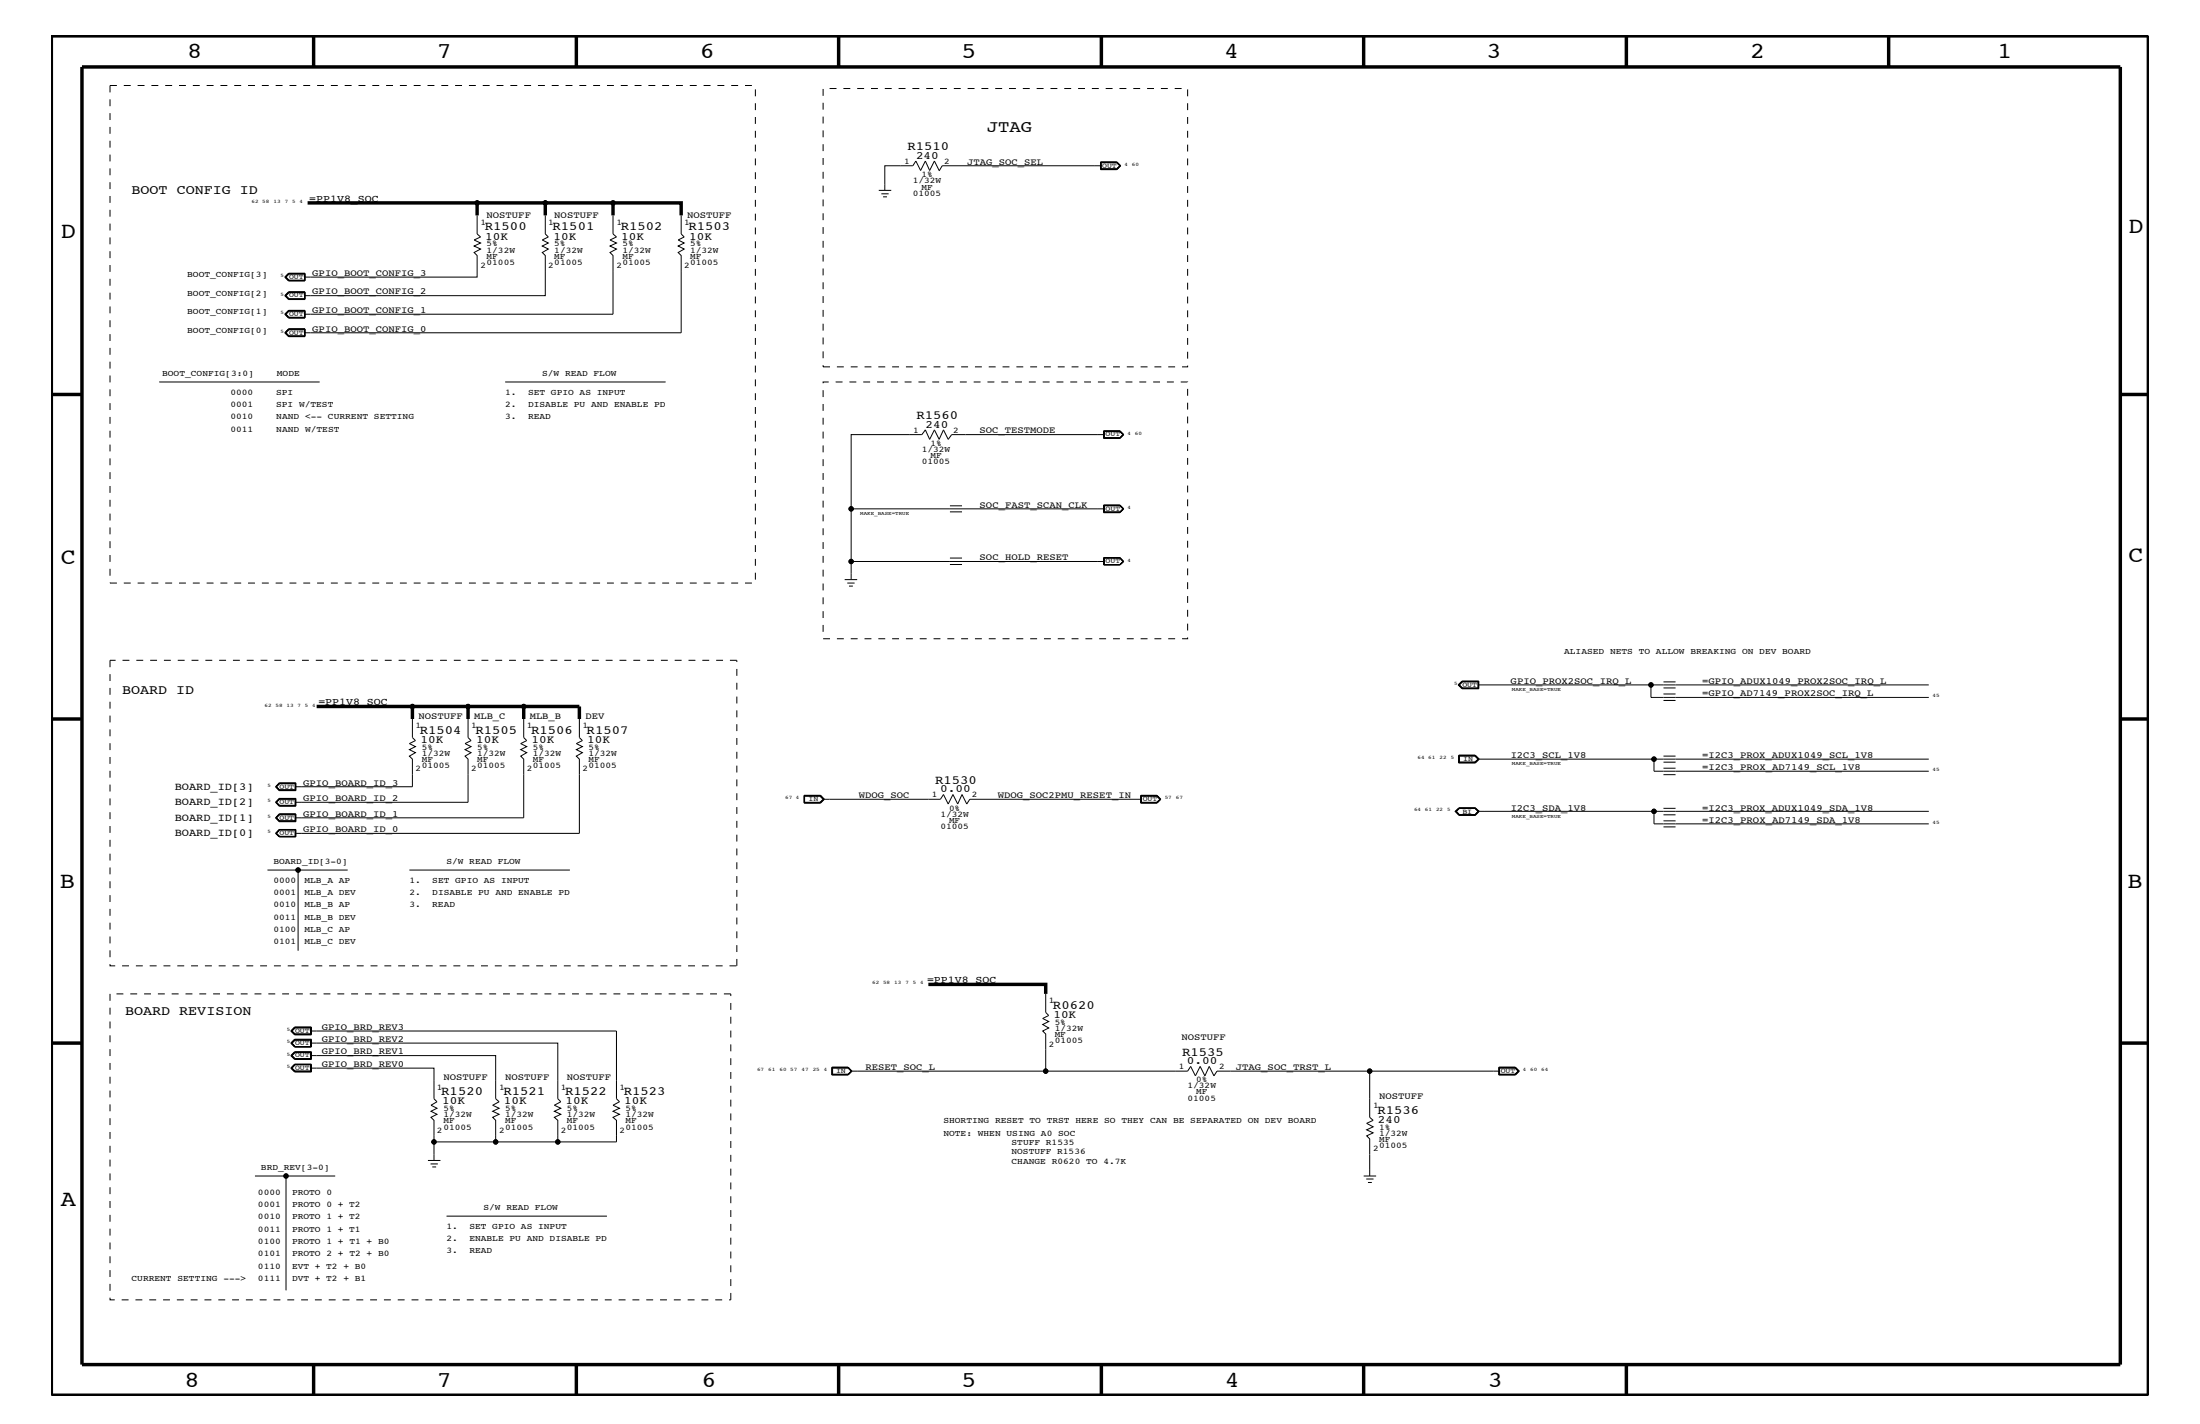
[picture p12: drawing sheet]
<svg xmlns="http://www.w3.org/2000/svg" width="432mm" height="279mm" viewBox="0 0 432 279" stroke-linecap="round" stroke-linejoin="round" font-family="sans-serif">
<g fill="none" stroke="#000" stroke-width=".2">
<path d="M172.5 37.4h2.4M173 38h1.4M173.3 38.6h.8M184.3 33.5l-.9-1.9-.9 1.9-.9-1.9-.9 1.9-.9-1.9-.6 .9h-5.5v4.9M216 31.8h3.2l.8 .7-.8 .8h-3.2zM216 33.2h3.2M216 31.8h3.2M216.1 31.8v1.4M216.2 31.9h2.9l.7 .6-.7 .6h-2.9zM216.2 32.5h-31.3l-.6 1M219.2 31.8l.7 .7-.7 .7M219.2 31.8l.6 .7"/>
<path d="M219.8 32.5l-.6 .7M55.9 54.4l.7-.8h3.3v1.5h-3.3zM55.9 58l.7-.8h3.3v1.6h-3.3zM56.6 55h3.3M56.6 58.7h3.3M56.6 53.7h3.3M56.6 57.3h3.3M56.6 53.7l-.5 .7 .5 .6M56.6 57.3l-.5 .7 .5 .7M56.6 53.7l-.6 .7 .6 .6M56.6 57.3l-.6 .7 .6 .7M59.8 53.7v1.3"/>
<path d="M59.8 57.3v1.4M59.8 53.8h-3.1l-.6 .6 .6 .6h3.1M59.8 57.4h-3.1l-.6 .6 .6 .6h3.1M93.6 42.3v3.6l.7 .6-1.2 .6 1.2 .6-1.2 .6 1.2 .6-1.2 .6 .5 .6v4.3h-33.8M107 42.3v3.6l.6 .6-1.2 .6 1.2 .6-1.2 .6 1.2 .6-1.2 .6 .6 .6v7.9h-47.2M120.3 42.3v3.6l.7 .6-1.3 .6 1.3 .6-1.3 .6 1.3 .6-1.3 .6 .6 .6v11.6h-60.5M133.7 42.3v3.6l.6 .6-1.2 .6 1.2 .6-1.2 .6 1.2 .6-1.2 .6 .6 .6v15.2h-73.9M31.2 74.9h31.5M55.9 61.7l.7-.8h3.3v1.5h-3.3zM55.9 65.3l.7-.8h3.3v1.6h-3.3zM56.6 62.3h3.3M56.6 66h3.3"/>
<path d="M56.6 66l-.5-.7 .5-.7h3.2v1.4M56.6 61h3.3M56.6 61l-.5 .7 .5 .6M56.6 61l-.6 .7 .6 .6M56.6 64.5l-.6 .8 .6 .7M59.8 61v1.3M59.8 61.1h-3.1l-.6 .6 .6 .5h3.1M59.8 64.7h-3.1l-.6 .6 .6 .6h3.1M99.2 74.9h31.4M167.1 99.8h49.7M186.4 99.2h2.4M216.6 84.5h3.2l.8 .8-.8 .7h-3.2z"/>
<path d="M216.6 99.1h3.2l.8 .7-.8 .8h-3.2zM216.7 84.6h3.1l.7 .7-.7 .7h-3.1zM216.7 99.2h3.1l.7 .6-.7 .7h-3.1zM216.8 85.3h-30l-.7 .9-.9-1.9-.9 1.9-.9-1.9-.9 1.9-.9-1.9-.7 1h-13.8v24.9M216.8 84.7h3l.6 .6-.6 .6h-3zM216.8 99.2h3l.6 .6-.6 .6h-3zM165.8 113.7h2.4M166.3 114.4h1.4M166.6 115h.8M167.1 110.2v3.5M167.1 110.2h49.7M186.4 100.4h2.4"/>
<path d="M186.4 110.8h2.4M186.4 109.5h2.4M216.7 109.5h3.1M216.7 109.4v1.4M216.7 110.8h3.1M216.8 109.5v1.3M219.8 109.4l.8 .8-.8 .6M219.8 109.4l.7 .8M219.8 109.5l.7 .7M219.8 109.5l.6 .7-.6 .6M219.8 109.4h-3.2v1.4h3.2M220.5 110.2l-.7 .6"/>
<path d="M286.2 134.4l.8-.8h3.3v1.5h-3.3zM286.4 134.4l.6-.6h3.1v1.2h-3.1zM287 133.7h3.2v1.4h-3.2M287 133.7l-.6 .7 .6 .7M287 133.7l-.7 .7 .7 .7M290.1 134.4h88.5M324 134.4v2.4h54.6M326.5 135h2.4M326.5 133.8h2.4M326.5 137.4h2.4M326.5 136.2h2.4M54.1 157.4l.8 .7"/>
<path d="M54.1 154.4l.8 .6M54.3 157.4l.6-.6h3v1.2h-3zM54.3 154.4l.6-.6h3v1.2h-3zM54.8 156.7h3.3v1.5h-3.3l-.7-.8zM54.8 153.6h3.3v1.5h-3.3l-.7-.7zM54.8 159.7h3.3v1.5h-3.3l-.7-.7zM54.9 156.7h3.1v1.4h-3.1M54.9 153.7h3.1v1.3h-3.1M54.9 156.7l-.7 .7 .7 .7M54.9 153.7l-.7 .7 .7 .6M54.9 156.7l-.8 .7M54.9 159.7l-.8 .8"/>
<path d="M54.9 153.7l-.8 .7M58 159.8h-3.1l-.7 .7 .7 .6M58 159.7v1.4h-3.1l-.8-.6M80.9 141.1v3.6l.6 .6-1.1 .6 1.1 .6-1.1 .6 1.1 .6-1.1 .7 .5 .5v5.5h-23M91.9 141.1v3.6l.6 .6-1.2 .6 1.2 .6-1.2 .6 1.2 .6-1.2 .7 .6 .5v8.5h-34M102.8 141.1v3.6l.6 .6-1.2 .6 1.2 .6-1.2 .6 1.2 .6-1.2 .7 .6 .5v11.6h-44.9M113.7 141.1v3.6l.6 .6-1.2 .6 1.2 .6-1.2 .6 1.2 .6-1.2 .7 .6 .5v14.6h-55.8M157.8 156.1h3.2l.8 .7-.8 .8h-3.2zM157.9 156.2h3.1l.6 .6M161 157.5l.6-.7-.6-.7h-3.1v1.4M161 156.1l.7 .7-.7 .7h-3.2M161.6 156.8h23l.6-.9 .9 1.9 .9-1.9 1 1.9 .8-1.9 .9 1.9 .6-1h33.7"/>
<path d="M161.6 156.8l-.6 .6h-3.1M223.9 156.1h3.2l.8 .7-.8 .8h-3.2zM224 156.1h3.1l.6 .7M224 156.1v1.4h3.1M224 156.2h3l.7 .6-.7 .6h-3zM227.1 156.1l.7 .7-.7 .7M227.7 156.8l-.6 .7M286.3 148.2h3.3l.7 .7-.7 .8h-3.3zM286.4 158.5h3.2l.7 .7-.7 .8h-3.2M286.4 158.5h3.1l.8 .7-.8 .8h-3.1M286.4 148.3h3.1l.7 .6-.7 .6M286.4 158.5l-.8 .7 .8 .8"/>
<path d="M286.4 158.5l-.7 .7 .7 .8M286.4 149.5h3.1M286.4 158.6h3.1l.6 .6h88.5M286.4 158.6h3.1l.7 .6-.7 .7h-3.1M286.4 158.6l-.6 .6 .6 .7M286.4 158.6l-.5 .6 .5 .7M289.5 148.2l.8 .7-.8 .7h-3.1v-1.4M290.1 148.9h88.5M290.1 148.9l-.6-.5h-3.1v1.1M290.1 148.9l-.6 .6M290.1 159.2l-.6 .7h-3.1M324.6 148.9v2.4h54"/>
<path d="M324.6 159.2v2.4h54M326.5 159.9h2.4M326.5 149.5h2.4M326.5 148.4h2.4M326.5 152h2.4M326.5 150.7h2.4M326.5 158.6h2.4M52.5 170.7h15.7M54.1 163.5l.8 .7M54.8 162.8h3.3v1.4h-3.3l-.7-.7zM54.9 162.8l-.6 .7 .6 .6M54.9 162.8h3.1"/>
<path d="M54.9 162.8l-.7 .7 .7 .6M54.9 162.8l-.8 .7M54.9 161.1h3.1M54.9 164.1h3.1M57.9 161.1v-1.2h-3l-.6 .6 .6 .6M57.9 162.8v1.3M58 162.8v1.4M58.5 170.7v15.8M80.4 170.7h31.5M326.5 161.1h2.4M326.5 162.2h2.4M205.2 195v3.7l.6 .5-1.1 .6 1.1 .6-1.1 .6 1.1 .7-1.1 .6 .5 .6v7.3"/>
<path d="M57.1 204.7l.7-.8h3.3v1.5h-3.3zM57.1 202.3l.7-.8h3.3v1.6h-3.3zM57.1 209.6l.7-.8h3.3v1.5h-3.3zM57.2 202.3l.7-.7h3.1v1.3h-3.1zM57.8 205.4l-.6-.7 .6-.7h3.2v1.4M57.8 201.5l-.6 .8 .6 .7h3.2v-1.5M57.8 206.4h3.2v1.4h-3.2l-.6-.7zM57.8 208.8l-.6 .8 .6 .7h3.2v-1.5M57.8 206.4h3.3v1.5h-3.3l-.7-.8zM57.9 204.1l-.6 .6 .6 .6M57.9 208.9l-.6 .7 .6 .6M57.9 204.1h3.1v1.2h-3.1"/>
<path d="M57.9 208.9h3.1v1.3h-3.1M57.9 204.1l-.7 .6 .7 .6M57.9 206.4l-.7 .7 .7 .7M57.9 208.9l-.7 .7 .7 .6M61 206.5h-3.1l-.6 .6 .6 .6h3.1M61 201.7h-3.1l-.6 .6 .6 .6M61 202.3h60v13.3l.6 .6-1.3 .7 1.3 .5-1.3 .6 1.3 .6-1.3 .6 .7 .6v4.3h-11.5v-4.3l-.7-.6 1.3-.6-1.3-.6 1.3-.6-1.3-.5 1.3-.7-.6-.6v-10.9h-48.5M61 209.6h24.2v6l.6 .6-1.2 .7 1.2 .5-1.2 .6 1.2 .6-1.2 .6 .6 .6v4.3h12.1M61 207.1h36.3v8.5l.7 .6-1.3 .7 1.3 .5-1.3 .6 1.3 .6-1.3 .6 .6 .6v4.3h12.2M61 206.4v1.4M163.2 209.4h3.3l.7 .8-.7 .7h-3.3zM163.3 209.4v1.4h3.2l.6-.6"/>
<path d="M163.3 209.5h3.2l.6 .7M163.4 209.6h3.1l.6 .6-.6 .6h-3.1zM166.5 209.4l.6 .8M167.1 210.2h66l.6-1 .9 1.9 1-1.9 .9 1.9 .8-1.9 1 1.9 .6-.9h29.9M294.2 209.4h3.3l.7 .8-.7 .7h-3.4zM294.2 209.4v1.4h3.2M294.3 209.6h3.1l.6 .6-.6 .6h-3.1M294.3 210.2h-25.5v9l.7 .6-1.3 .6 1.3 .7-1.3 .6 1.3 .6-1.3 .6 .6 .6v7.2M297.4 210.8l.6-.6-.6-.7h-3.1v1.3M297.4 209.4l.7 .8-.7 .6M50 230.7h15.8M56.1 230.7v22.5"/>
<path d="M84 227.7h2.4M84.5 228.4h1.4M84.8 229h.8M85.2 224.1v3.6M87.6 238.6h31.5M267.6 230.7h2.5M268.2 231.3h1.4M268.5 232h.8"/>
<circle cx="93.6" cy="39.8" r=".42"/>
<circle cx="107" cy="39.8" r=".42"/>
<circle cx="120.3" cy="39.8" r=".42"/>
<circle cx="167.1" cy="99.8" r=".42"/>
<circle cx="167.1" cy="110.2" r=".42"/>
<circle cx="80.9" cy="138.6" r=".42"/>
<circle cx="91.9" cy="138.6" r=".42"/>
<circle cx="102.8" cy="138.6" r=".42"/>
<circle cx="324" cy="134.4" r=".42"/>
<circle cx="324.6" cy="148.9" r=".42"/>
<circle cx="324.6" cy="159.2" r=".42"/>
<circle cx="58.5" cy="170.7" r=".42"/>
<circle cx="205.2" cy="210.2" r=".42"/>
<circle cx="268.8" cy="210.2" r=".42"/>
<circle cx="56.1" cy="230.7" r=".42"/>
<circle cx="85.2" cy="224.1" r=".42"/>
<circle cx="97.3" cy="224.1" r=".42"/>
<circle cx="109.5" cy="224.1" r=".42"/>
</g>
<g fill="none" stroke="#000" stroke-width=".68" stroke-linecap="butt">
<path d="M10.1 7h411.6v266.8h-411.6zM16.1 13.1h400.1v254.6h-400.1zM61.6 7v6.1M113.1 7v6.1M164.6 7v6.1M216.2 7v6.1M267.6 7v6.1M319.2 7v6.1M370.7 7v6.1M60.4 39.8h33.2v2.5M93.6 39.8h13.4v2.5M107 39.8h13.3v2.5"/>
<path d="M120.3 39.8h13.4v2.5M10.1 77.4h6M416.2 77.4h5.5M62.1 138.6h18.8v2.5M80.9 138.6h11M91.9 138.6h10.9v2.5M91.9 138.6v2.5M102.8 138.6h10.9v2.5M10.1 141.1h6M416.2 141.1h5.5M182.2 193.1h23v1.9M10.1 204.7h6"/>
<path d="M416.2 204.7h5.5M61.6 267.7v6.1M113.1 267.7v6.1M164.6 267.7v6.1M216.2 268v5.8M267.6 267.7v6.1M319.2 267.7v6.1"/>
</g>
<path d="M21.6 16.8v97.6M21.6 16.8h126.7M161.6 17.4h71.5v54.6h-71.5zM161.6 74.9h71.5v50.4h-71.5zM21.6 114.4h126.7v-97.6M21.6 129.6v59.9h123M144.6 129.6h-123M21.6 195v60h121.8M143.4 195h-121.8M144.6 189.5v-59.9M143.4 255v-60" fill="none" stroke="#000" stroke-width=".2" stroke-dasharray="1.4 1.4" stroke-linecap="butt"/>
<g fill="#000">
<circle cx="93.6" cy="39.8" r=".42"/>
<circle cx="107" cy="39.8" r=".42"/>
<circle cx="120.3" cy="39.8" r=".42"/>
<circle cx="167" cy="99.9" r=".42"/>
<circle cx="167" cy="110.2" r=".42"/>
<circle cx="80.9" cy="138.6" r=".42"/>
<circle cx="91.9" cy="138.6" r=".42"/>
<circle cx="102.8" cy="138.6" r=".42"/>
<circle cx="324" cy="134.4" r=".42"/>
<circle cx="324.6" cy="159.2" r=".42"/>
<circle cx="324.6" cy="149" r=".42"/>
<circle cx="58.5" cy="170.7" r=".42"/>
<circle cx="205.2" cy="210.2" r=".42"/>
<circle cx="268.8" cy="210.2" r=".42"/>
<circle cx="56.1" cy="230.7" r=".42"/>
<circle cx="85.2" cy="224.1" r=".42"/>
<circle cx="97.3" cy="224.1" r=".42"/>
<circle cx="109.5" cy="224.1" r=".42"/>
</g>
<g font-size="4.5">
<text x="36.7" y="11.5">8</text>
<text x="85.8" y="11.5">7</text>
<text x="137.3" y="11.5">6</text>
<text x="188.7" y="11.5">5</text>
<text x="240.3" y="11.5">4</text>
<text x="291.8" y="11.5">3</text>
<text x="343.5" y="11.5">2</text>
<text x="392" y="11.5">1</text>
<text x="11.9" y="46.8">D</text>
<text x="417.8" y="45.7">D</text>
<text x="11.9" y="110.6">C</text>
<text x="417.7" y="110.4">C</text>
<text x="11.8" y="174.3">B</text>
<text x="417.6" y="174.2">B</text>
<text x="11.9" y="236.7">A</text>
<text x="36.2" y="272.1">8</text>
<text x="85.8" y="272.1">7</text>
<text x="137.7" y="272.1">6</text>
<text x="188.7" y="272.1">5</text>
<text x="240.4" y="272.1">4</text>
<text x="292" y="272.1">3</text>
</g>
<text font-size="3.3" x="193.7" y="25.9">JTAG</text>
<g font-size="2.6">
<text x="25.8" y="38">BOOT CONFIG ID</text>
<text x="24" y="136.2">BOARD ID</text>
<text x="24.6" y="199.2">BOARD REVISION</text>
</g>
<g font-size="2.5">
<text x="178.1" y="29.5">R1510</text>
<text x="95.2" y="45.2">R1500</text>
<text x="108.5" y="45.2">R1501</text>
<text x="121.8" y="45.2">R1502</text>
<text x="135.1" y="45.2">R1503</text>
<text x="179.9" y="82.2">R1560</text>
<text x="82.4" y="144">R1504</text>
<text x="93.3" y="144">R1505</text>
<text x="104.2" y="144">R1506</text>
<text x="115.1" y="144">R1507</text>
<text x="183.5" y="153.8">R1530</text>
<text x="206.7" y="197.9">R0620</text>
<text x="232" y="207.1">R1535</text>
<text x="86.6" y="214.9">R1520</text>
<text x="98.8" y="214.9">R1521</text>
<text x="110.9" y="214.9">R1522</text>
<text x="122.4" y="214.9">R1523</text>
<text x="270.3" y="218.6">R1536</text>
</g>
<g font-size="2.2">
<text x="179.8" y="31.2">240</text>
<text x="95.3" y="47">10K</text>
<text x="108.6" y="47">10K</text>
<text x="121.9" y="47">10K</text>
<text x="135.3" y="47">10K</text>
<text x="181.7" y="83.9">240</text>
<text x="82.5" y="145.7">10K</text>
<text x="93.5" y="145.7">10K</text>
<text x="104.3" y="145.7">10K</text>
<text x="115.2" y="145.7">10K</text>
<text x="184.5" y="155.5">0.00</text>
<text x="206.8" y="199.8">10K</text>
<text x="233" y="208.8">0.00</text>
<text x="86.8" y="216.7">10K</text>
<text x="98.9" y="216.7">10K</text>
<text x="111" y="216.7">10K</text>
<text x="122.5" y="216.7">10K</text>
<text x="270.4" y="220.3">240</text>
</g>
<g font-size="2.1">
<text x="34.3" y="155">BOARD_ID[3]</text>
<text x="34.3" y="158">BOARD_ID[2]</text>
<text x="34.3" y="161.1">BOARD_ID[1]</text>
<text x="34.3" y="164.1">BOARD_ID[0]</text>
</g>
<g font-size="2">
<text x="60.7" y="39.6">=PP1V8_SOC</text>
<text x="62.5" y="138.4">=PP1V8_SOC</text>
<text x="181.9" y="192.9">=PP1V8_SOC</text>
</g>
<g font-size="1.9">
<text x="189.8" y="32.3">JTAG_SOC_SEL</text>
<text x="95.5" y="42.9">NOSTUFF</text>
<text x="108.8" y="42.9">NOSTUFF</text>
<text x="134.9" y="42.9">NOSTUFF</text>
<text x="61.3" y="57.8">GPIO_BOOT_CONFIG_2</text>
<text x="61.3" y="54.1">GPIO_BOOT_CONFIG_3</text>
<text x="61.3" y="61.4">GPIO_BOOT_CONFIG_1</text>
<text x="61.3" y="65.1">GPIO_BOOT_CONFIG_0</text>
<text x="192.3" y="85">SOC_TESTMODE</text>
<text x="192.3" y="99.6">SOC_FAST_SCAN_CLK</text>
<text x="192.3" y="109.9">SOC_HOLD_RESET</text>
<text x="296.5" y="134.1">GPIO_PROX2SOC_IRQ_L</text>
<text x="334.1" y="136.6">=GPIO_AD7149_PROX2SOC_IRQ_L</text>
<text x="334.1" y="134.1">=GPIO_ADUX1049_PROX2SOC_IRQ_L</text>
<text x="82.1" y="141.1">NOSTUFF</text>
<text x="93" y="141.1">MLB_C</text>
<text x="104" y="141.1">MLB_B</text>
<text x="114.9" y="141.1">DEV</text>
<text x="296.5" y="148.7">I2C3_SCL_1V8</text>
<text x="334.1" y="148.7">=I2C3_PROX_ADUX1049_SCL_1V8</text>
<text x="59.5" y="154.1">GPIO_BOARD_ID_3</text>
<text x="334.1" y="151.1">=I2C3_PROX_AD7149_SCL_1V8</text>
<text x="59.5" y="160.2">GPIO_BOARD_ID_1</text>
<text x="59.5" y="157.2">GPIO_BOARD_ID_2</text>
<text x="168.6" y="156.6">WDOG_SOC</text>
<text x="195.8" y="156.6">WDOG_SOC2PMU_RESET_IN</text>
<text x="296.5" y="159">I2C3_SDA_1V8</text>
<text x="334.1" y="161.4">=I2C3_PROX_AD7149_SDA_1V8</text>
<text x="334.1" y="159">=I2C3_PROX_ADUX1049_SDA_1V8</text>
<text x="59.5" y="163.3">GPIO_BOARD_ID_0</text>
<text x="63.2" y="202">GPIO_BRD_REV3</text>
<text x="63.2" y="209.3">GPIO_BRD_REV0</text>
<text x="63.2" y="206.9">GPIO_BRD_REV1</text>
<text x="63.2" y="204.4">GPIO_BRD_REV2</text>
<text x="169.8" y="209.9">RESET_SOC_L</text>
<text x="231.9" y="204.1">NOSTUFF</text>
<text x="242.6" y="209.9">JTAG_SOC_TRST_L</text>
<text x="87" y="211.9">NOSTUFF</text>
<text x="99.1" y="211.9">NOSTUFF</text>
<text x="111.3" y="211.9">NOSTUFF</text>
<text x="270.7" y="215.6">NOSTUFF</text>
</g>
<g font-size="1.7">
<text x="177.5" y="32.2">1</text>
<text x="179.2" y="35.9">1/32W</text>
<text x="180.8" y="34.7">1%</text>
<text x="185.3" y="32.2">2</text>
<text x="179.2" y="38.4">01005</text>
<text x="180.8" y="37.2">MF</text>
<text x="94.3" y="44.1">1</text>
<text x="107.6" y="44.1">1</text>
<text x="121" y="44.1">1</text>
<text x="134.3" y="44.1">1</text>
<text x="94.3" y="52.5">2</text>
<text x="95.5" y="50.7">MF</text>
<text x="95.5" y="48.3">5%</text>
<text x="95.5" y="51.9">01005</text>
<text x="95.5" y="49.6">1/32W</text>
<text x="107.6" y="52.5">2</text>
<text x="108.8" y="50.7">MF</text>
<text x="108.8" y="48.3">5%</text>
<text x="108.8" y="51.9">01005</text>
<text x="108.8" y="49.6">1/32W</text>
<text x="121" y="52.5">2</text>
<text x="122.2" y="50.7">MF</text>
<text x="122.2" y="48.3">5%</text>
<text x="122.2" y="51.9">01005</text>
<text x="122.2" y="49.6">1/32W</text>
<text x="134.3" y="52.5">2</text>
<text x="135.5" y="51.9">01005</text>
<text x="135.5" y="49.6">1/32W</text>
<text x="135.5" y="50.7">MF</text>
<text x="135.5" y="48.3">5%</text>
<text x="36.7" y="58">BOOT_CONFIG[2]</text>
<text x="36.7" y="54.4">BOOT_CONFIG[3]</text>
<text x="36.7" y="61.7">BOOT_CONFIG[1]</text>
<text x="36.7" y="65.3">BOOT_CONFIG[0]</text>
<text x="31.8" y="73.8">BOOT_CONFIG[3:0]</text>
<text x="45.2" y="77.4">0000</text>
<text x="54.2" y="77.4">SPI</text>
<text x="54.3" y="73.8">MODE</text>
<text x="99.1" y="77.4">1.</text>
<text x="103.6" y="77.4">SET GPIO AS INPUT</text>
<text x="106.4" y="73.8">S/W READ FLOW</text>
<text x="45.2" y="82.2">0010</text>
<text x="45.2" y="79.9">0001</text>
<text x="54.2" y="79.9">SPI W/TEST</text>
<text x="54.2" y="82.2">NAND &lt;-- CURRENT SETTING</text>
<text x="99.1" y="79.9">2.</text>
<text x="99.1" y="82.2">3.</text>
<text x="103.6" y="82.2">READ</text>
<text x="103.6" y="79.9">DISABLE PU AND ENABLE PD</text>
<text x="45.2" y="84.7">0011</text>
<text x="54.2" y="84.7">NAND W/TEST</text>
<text x="179.2" y="84.9">1</text>
<text x="180.9" y="88.7">1/32W</text>
<text x="182.6" y="87.5">1%</text>
<text x="182.6" y="89.9">MF</text>
<text x="187.1" y="84.9">2</text>
<text x="180.9" y="91.1">01005</text>
<text x="307" y="128.3">ALIASED NETS TO ALLOW BREAKING ON DEV BOARD</text>
<text x="81.5" y="142.9">1</text>
<text x="92.5" y="142.9">1</text>
<text x="103.4" y="142.9">1</text>
<text x="114.3" y="142.9">1</text>
<text x="82.8" y="149.5">MF</text>
<text x="82.8" y="147.1">5%</text>
<text x="82.8" y="148.4">1/32W</text>
<text x="93.6" y="148.4">1/32W</text>
<text x="93.6" y="149.5">MF</text>
<text x="93.6" y="147.1">5%</text>
<text x="104.6" y="148.4">1/32W</text>
<text x="104.6" y="149.5">MF</text>
<text x="104.6" y="147.1">5%</text>
<text x="115.5" y="149.5">MF</text>
<text x="115.5" y="147.1">5%</text>
<text x="115.5" y="148.4">1/32W</text>
<text x="81.5" y="151.3">2</text>
<text x="82.8" y="150.7">01005</text>
<text x="92.5" y="151.3">2</text>
<text x="93.6" y="150.7">01005</text>
<text x="103.4" y="151.3">2</text>
<text x="104.6" y="150.7">01005</text>
<text x="114.3" y="151.3">2</text>
<text x="115.5" y="150.7">01005</text>
<text x="182.9" y="156.4">1</text>
<text x="184.6" y="160.2">1/32W</text>
<text x="186.3" y="161.4">MF</text>
<text x="186.3" y="159">0%</text>
<text x="190.8" y="156.4">2</text>
<text x="184.6" y="162.7">01005</text>
<text x="53.7" y="169.5">BOARD_ID[3-0]</text>
<text x="53.7" y="173.2">0000</text>
<text x="59.8" y="173.2">MLB_A AP</text>
<text x="80.3" y="173.2">1.</text>
<text x="84.8" y="173.2">SET GPIO AS INPUT</text>
<text x="87.6" y="169.5">S/W READ FLOW</text>
<text x="53.7" y="178">0010</text>
<text x="53.7" y="175.6">0001</text>
<text x="59.8" y="178">MLB_B AP</text>
<text x="59.8" y="175.6">MLB_A DEV</text>
<text x="80.3" y="175.6">2.</text>
<text x="80.3" y="178">3.</text>
<text x="84.8" y="178">READ</text>
<text x="84.8" y="175.6">DISABLE PU AND ENABLE PD</text>
<text x="53.7" y="182.9">0100</text>
<text x="53.7" y="185.3">0101</text>
<text x="53.7" y="180.5">0011</text>
<text x="59.8" y="182.9">MLB_C AP</text>
<text x="59.8" y="185.3">MLB_C DEV</text>
<text x="59.8" y="180.5">MLB_B DEV</text>
<text x="205.8" y="196.8">1</text>
<text x="207" y="202.3">1/32W</text>
<text x="207" y="203.5">MF</text>
<text x="207" y="201">5%</text>
<text x="205.8" y="205.3">2</text>
<text x="207" y="204.7">01005</text>
<text x="231.4" y="209.7">1</text>
<text x="239.3" y="209.7">2</text>
<text x="85.8" y="213.8">1</text>
<text x="98" y="213.8">1</text>
<text x="110.1" y="213.8">1</text>
<text x="121.6" y="213.8">1</text>
<text x="233.1" y="213.6">1/32W</text>
<text x="234.8" y="214.7">MF</text>
<text x="234.8" y="212.4">0%</text>
<text x="87" y="220.4">MF</text>
<text x="87" y="218">5%</text>
<text x="87" y="221.7">01005</text>
<text x="87" y="219.2">1/32W</text>
<text x="99.1" y="220.4">MF</text>
<text x="99.1" y="218">5%</text>
<text x="99.1" y="221.7">01005</text>
<text x="99.1" y="219.2">1/32W</text>
<text x="111.3" y="220.4">MF</text>
<text x="111.3" y="218">5%</text>
<text x="111.3" y="221.7">01005</text>
<text x="111.3" y="219.2">1/32W</text>
<text x="122.8" y="220.4">MF</text>
<text x="122.8" y="218">5%</text>
<text x="122.8" y="221.7">01005</text>
<text x="122.8" y="219.2">1/32W</text>
<text x="185.2" y="220.4">SHORTING RESET TO TRST HERE SO THEY CAN BE SEPARATED ON DEV BOARD</text>
<text x="233.1" y="216">01005</text>
<text x="269.5" y="217.5">1</text>
<text x="270.7" y="221.7">1%</text>
<text x="85.8" y="222.3">2</text>
<text x="98" y="222.3">2</text>
<text x="110.1" y="222.3">2</text>
<text x="121.6" y="222.3">2</text>
<text x="185.2" y="222.9">NOTE: WHEN USING A0 SOC</text>
<text x="198.5" y="226.5">NOSTUFF R1536</text>
<text x="198.5" y="224.7">STUFF R1535</text>
<text x="269.5" y="225.9">2</text>
<text x="270.7" y="224.1">MF</text>
<text x="270.7" y="225.3">01005</text>
<text x="270.7" y="222.9">1/32W</text>
<text x="51.2" y="229.6">BRD_REV[3-0]</text>
<text x="198.5" y="228.4">CHANGE R0620 TO 4.7K</text>
<text x="50.6" y="234.4">0000</text>
<text x="50.6" y="236.8">0001</text>
<text x="50.6" y="239.2">0010</text>
<text x="57.3" y="239.2">PROTO 1 + T2</text>
<text x="57.3" y="236.8">PROTO 0 + T2</text>
<text x="57.3" y="234.4">PROTO 0</text>
<text x="94.9" y="237.4">S/W READ FLOW</text>
<text x="50.6" y="241.7">0011</text>
<text x="50.6" y="244.1">0100</text>
<text x="57.3" y="241.7">PROTO 1 + T1</text>
<text x="57.3" y="244.1">PROTO 1 + T1 + B0</text>
<text x="87.6" y="245.9">3.</text>
<text x="87.6" y="241.1">1.</text>
<text x="87.6" y="243.5">2.</text>
<text x="92.1" y="245.9">READ</text>
<text x="92.1" y="241.1">SET GPIO AS INPUT</text>
<text x="92.1" y="243.5">ENABLE PU AND DISABLE PD</text>
<text x="25.8" y="251.4">CURRENT SETTING ---&gt;</text>
<text x="50.6" y="246.5">0101</text>
<text x="50.6" y="248.9">0110</text>
<text x="50.6" y="251.4">0111</text>
<text x="57.3" y="248.9">EVT + T2 + B0</text>
<text x="57.3" y="251.4">DVT + T2 + B1</text>
<text x="57.3" y="246.5">PROTO 2 + T2 + B0</text>
</g>
<g font-size="1.4">
<text x="216.3" y="32.9">OUT</text>
<text x="56.7" y="54.7">OUT</text>
<text x="56.7" y="58.4">OUT</text>
<text x="56.7" y="62">OUT</text>
<text x="56.7" y="65.6">OUT</text>
<text x="217" y="85.6">OUT</text>
<text x="217" y="100.2">OUT</text>
<text x="217" y="110.5">OUT</text>
<text x="287" y="134.7">OUT</text>
<text x="287.2" y="149.3">IN</text>
<text x="54.9" y="154.7">OUT</text>
<text x="54.9" y="157.8">OUT</text>
<text x="54.9" y="160.8">OUT</text>
<text x="158.7" y="157.2">IN</text>
<text x="224.3" y="157.2">OUT</text>
<text x="287" y="159.6">BI</text>
<text x="54.9" y="163.9">OUT</text>
<text x="57.9" y="202.6">OUT</text>
<text x="57.9" y="205.1">OUT</text>
<text x="57.9" y="207.5">OUT</text>
<text x="57.9" y="209.9">OUT</text>
<text x="164.1" y="210.5">IN</text>
<text x="294.6" y="210.5">OUT</text>
</g>
<g font-size="1">
<text x="220.7" y="32.5">4</text>
<text x="222.2" y="32.5">60</text>
<text x="49.4" y="39.8">62 58</text>
<text x="53.7" y="39.8">13</text>
<text x="55.9" y="39.8">7</text>
<text x="57.3" y="39.8">5</text>
<text x="58.8" y="39.8">4</text>
<text x="55" y="54.4">5</text>
<text x="55" y="58">5</text>
<text x="55" y="61.7">5</text>
<text x="55" y="65.3">5</text>
<text x="221.3" y="85.3">4</text>
<text x="222.8" y="85.3">60</text>
<text x="168.8" y="101">MAKE_BASE=TRUE</text>
<text x="221.3" y="99.9">4</text>
<text x="221.3" y="110.2">4</text>
<text x="285.4" y="134.4">5</text>
<text x="296.8" y="135.6">MAKE_BASE=TRUE</text>
<text x="379.3" y="136.8">45</text>
<text x="51.9" y="138.6">62</text>
<text x="54.1" y="138.6">58 13</text>
<text x="58.4" y="138.6">7</text>
<text x="59.9" y="138.6">5</text>
<text x="61.3" y="138.6">4</text>
<text x="278.2" y="149">64 61</text>
<text x="282.5" y="149">22</text>
<text x="284.7" y="149">5</text>
<text x="52.5" y="154.4">5</text>
<text x="296.8" y="150.1">MAKE_BASE=TRUE</text>
<text x="379.3" y="151.3">45</text>
<text x="52.5" y="157.4">5</text>
<text x="52.5" y="160.5">5</text>
<text x="154.1" y="156.8">67 4</text>
<text x="228.6" y="156.8">57</text>
<text x="230.8" y="156.8">67</text>
<text x="277.5" y="159.2">64 61</text>
<text x="281.9" y="159.2">22</text>
<text x="284.1" y="159.2">5</text>
<text x="296.8" y="160.5">MAKE_BASE=TRUE</text>
<text x="379.3" y="161.7">45</text>
<text x="52.5" y="163.5">5</text>
<text x="171.2" y="193.2">62 58</text>
<text x="175.5" y="193.2">13</text>
<text x="177.7" y="193.2">7</text>
<text x="179.2" y="193.2">5</text>
<text x="180.6" y="193.2">4</text>
<text x="56.3" y="202.3">5</text>
<text x="56.3" y="204.7">5</text>
<text x="56.3" y="207.1">5</text>
<text x="56.3" y="209.6">5</text>
<text x="148.6" y="210.2">67</text>
<text x="150.8" y="210.2">61</text>
<text x="153" y="210.2">60 57</text>
<text x="157.3" y="210.2">47</text>
<text x="159.5" y="210.2">25</text>
<text x="161.7" y="210.2">4</text>
<text x="298.9" y="210.2">4</text>
<text x="300.3" y="210.2">60</text>
<text x="302.5" y="210.2">64</text>
</g>
</svg>
